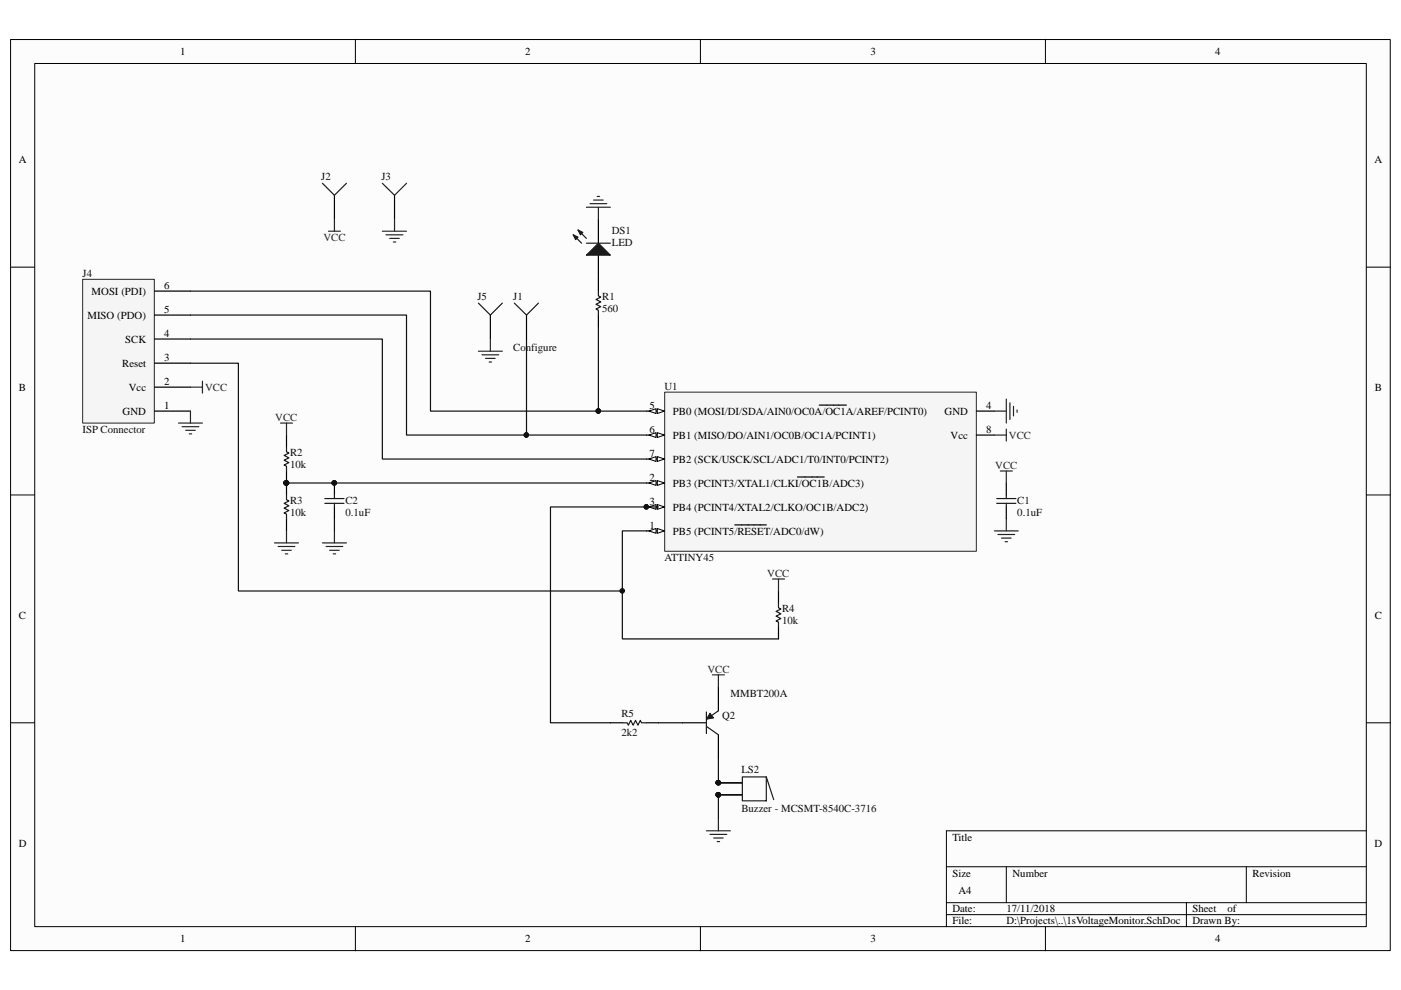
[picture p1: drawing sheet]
<svg xmlns="http://www.w3.org/2000/svg" width="297mm" height="210mm" viewBox="0 0 297 210" stroke-linecap="round" stroke-linejoin="round" font-family="sans-serif">
<path d="M2.3 8.4h292.5v193.1h-292.5z" fill="#fcfcfc"/>
<path d="M2.2 8.4h292.6v193.1h-292.6z" fill="none" stroke="#000" stroke-width=".21"/>
<path d="M7.4 13.5h282.3v183h-282.3z" fill="#fcfcfc"/>
<g fill="none" stroke="#000" stroke-width=".21">
<path d="M7.4 13.5h282.3v183h-282.3zM75.3 8.3v5.1M148.5 8.3v5.1M221.7 8.3v5.1M2.2 56.6h5.1M289.7 56.6h5.1M2.2 104.9h5.1M289.7 104.9h5.1M2.2 153.2h5.1M289.7 153.2h5.1M289.7 176.1h-89v20.4M75.3 196.5v5.1"/>
<path d="M148.5 196.5v5.1M200.7 183.8h89M200.7 191.4h89M200.7 193.9h89M213.4 183.8v7.6M221.7 196.5v5.1M251.5 191.4v5.1M264.2 183.8v7.6"/>
</g>
<path d="M141 83.2h66v33.7h-66z" fill="#f5f5f5"/>
<path d="M140.9 83.1h66.1v33.8h-66.1z" fill="none" stroke="#262626" stroke-width=".21"/>
<path d="M137.1 112.6h3.8" fill="none" stroke="#000" stroke-width=".25"/>
<path d="M139.4 112.1l1.5 .5-1.5 .5z" fill="#fcfcfc"/>
<path d="M139.4 112.1l1.5 .5-1.5 .5z" fill="none" stroke="#000" stroke-width=".21"/>
<path d="M137.6 112.6l1.5-.5v1z" fill="#fcfcfc"/>
<path d="M137.6 112.6l1.5-.5v1z" fill="none" stroke="#000" stroke-width=".21"/>
<path d="M137.1 102.4h3.8M155.8 111.3h6.7" fill="none" stroke="#000" stroke-width=".25"/>
<path d="M139.4 101.9l1.5 .5-1.5 .5z" fill="#fcfcfc"/>
<path d="M139.4 101.9l1.5 .5-1.5 .5z" fill="none" stroke="#000" stroke-width=".21"/>
<path d="M137.6 102.4l1.5-.5v1z" fill="#fcfcfc"/>
<path d="M137.6 102.4l1.5-.5v1z" fill="none" stroke="#000" stroke-width=".21"/>
<path d="M137.1 107.5h3.8M169.1 101.1h5.6" fill="none" stroke="#000" stroke-width=".25"/>
<path d="M139.4 107l1.5 .5-1.5 .5z" fill="#fcfcfc"/>
<path d="M139.4 107l1.5 .5-1.5 .5z" fill="none" stroke="#000" stroke-width=".21"/>
<path d="M137.6 107.5l1.5-.5v1z" fill="#fcfcfc"/>
<path d="M137.6 107.5l1.5-.5v1z" fill="none" stroke="#000" stroke-width=".21"/>
<circle cx="137" cy="107.5" r=".48" fill="#0e0e0e"/>
<circle cx="137" cy="107.5" r=".48" fill="none" stroke="#0e0e0e" stroke-width=".21"/>
<path d="M137.1 97.3h3.8M207 87.2h3.8M207 92.2h3.8" fill="none" stroke="#000" stroke-width=".25"/>
<path d="M139.4 96.8l1.5 .5-1.5 .5z" fill="#fcfcfc"/>
<path d="M139.4 96.8l1.5 .5-1.5 .5z" fill="none" stroke="#000" stroke-width=".21"/>
<path d="M137.6 97.3l1.5-.5v1z" fill="#fcfcfc"/>
<path d="M137.6 97.3l1.5-.5v1z" fill="none" stroke="#000" stroke-width=".21"/>
<path d="M137.1 92.2h3.8" fill="none" stroke="#000" stroke-width=".25"/>
<path d="M139.4 91.7l1.5 .5-1.5 .6z" fill="#fcfcfc"/>
<path d="M139.4 91.7l1.5 .5-1.5 .6z" fill="none" stroke="#000" stroke-width=".21"/>
<path d="M137.6 92.2l1.5-.5v1.1z" fill="#fcfcfc"/>
<path d="M137.6 92.2l1.5-.5v1.1z" fill="none" stroke="#000" stroke-width=".21"/>
<path d="M137.1 87.2h3.8" fill="none" stroke="#000" stroke-width=".25"/>
<path d="M139.4 86.7l1.5 .5-1.5 .5z" fill="#fcfcfc"/>
<path d="M139.4 86.7l1.5 .5-1.5 .5z" fill="none" stroke="#000" stroke-width=".21"/>
<path d="M137.6 87.2l1.5-.5v1z" fill="#fcfcfc"/>
<path d="M137.6 87.2l1.5-.5v1z" fill="none" stroke="#000" stroke-width=".21"/>
<path d="M173.7 85.9h5.7" fill="none" stroke="#000" stroke-width=".25"/>
<circle cx="137" cy="107.5" r=".48" fill="#0e0e0e"/>
<circle cx="137" cy="107.5" r=".48" fill="none" stroke="#0e0e0e" stroke-width=".21"/>
<path d="M60.7 92.2v2.6M60.7 99.9v2.5" fill="none" stroke="#000" stroke-width=".25"/>
<circle cx="60.7" cy="102.4" r=".5" fill="#0e0e0e"/>
<circle cx="60.7" cy="102.4" r=".5" fill="none" stroke="#0e0e0e" stroke-width=".21"/>
<path d="M60.7 94.8v1l.6 .3-1.1 .5 1.1 .5-1.1 .5 1.1 .5-1.1 .5 .5 .2v1.1" fill="none" stroke="#1c1c1c" stroke-width=".25"/>
<circle cx="60.7" cy="102.4" r=".5" fill="#0e0e0e"/>
<circle cx="60.7" cy="102.4" r=".5" fill="none" stroke="#0e0e0e" stroke-width=".21"/>
<path d="M60.7 102.4v2.5" fill="none" stroke="#000" stroke-width=".25"/>
<circle cx="60.7" cy="102.4" r=".5" fill="#0e0e0e"/>
<circle cx="60.7" cy="102.4" r=".5" fill="none" stroke="#0e0e0e" stroke-width=".21"/>
<path d="M60.7 110v2.6" fill="none" stroke="#000" stroke-width=".25"/>
<path d="M60.7 104.9v1.1l.6 .2-1.1 .5 1.1 .5-1.1 .5 1.1 .5-1.1 .6 .5 .2v1" fill="none" stroke="#1c1c1c" stroke-width=".25"/>
<circle cx="60.7" cy="102.4" r=".5" fill="#0e0e0e"/>
<circle cx="60.7" cy="102.4" r=".5" fill="none" stroke="#0e0e0e" stroke-width=".21"/>
<path d="M126.9 46.5v15.2M126.9 66.8v2.5" fill="none" stroke="#000" stroke-width=".25"/>
<path d="M126.9 61.7v1l.5 .3-1 .5 1 .5-1 .5 1 .5-1 .5 .5 .3v1" fill="none" stroke="#1c1c1c" stroke-width=".25"/>
<path d="M124.3 54.1l2.6-2.5 2.5 2.5z" fill="#1c1c1c"/>
<path d="M121.5 49.8l1.8 1.8M122.6 48.8l1.7 1.7M124.3 54.1l2.6-2.5 2.5 2.5z" fill="none" stroke="#1c1c1c" stroke-width=".25"/>
<path d="M122.6 48.8l1 .5-.5 .5z" fill="#1c1c1c"/>
<path d="M122.6 48.8l1 .5-.5 .5z" fill="none" stroke="#1c1c1c" stroke-width=".25"/>
<path d="M121.5 49.8l1.1 .5-.6 .5z" fill="#1c1c1c"/>
<path d="M121.5 49.8l1.1 .5-.6 .5zM124.3 51.6h5.1" fill="none" stroke="#1c1c1c" stroke-width=".25"/>
<g fill="none" stroke="#262626" stroke-width=".25">
<path d="M124.3 43.9h5.1M125.1 43.2h3.5M125.9 42.4h2M126.6 41.7h.5M126.9 43.9v2.6M59.5 89.7h2.5M60.7 89.7v2.5M210.8 87.2h2.6M210.8 92.2h2.6M213.4 84.6v5.1M213.4 91v2.5M214.1 85.4v3.5"/>
<path d="M214.9 86.1v2.1M215.6 86.9v.5M58.2 115.1h5.1M59 115.9h3.5M59.7 116.7h2.1M60.5 117.4h.5M60.7 112.6v2.5"/>
</g>
<path d="M70.9 102.4v2.5M70.9 107.5v2.5" fill="none" stroke="#000" stroke-width=".25"/>
<circle cx="70.9" cy="102.4" r=".49" fill="#0e0e0e"/>
<circle cx="70.9" cy="102.4" r=".49" fill="none" stroke="#0e0e0e" stroke-width=".21"/>
<path d="M68.9 105.7h4M68.9 106.7h4M70.9 104.9v.8M70.9 106.7v.8" fill="none" stroke="#1c1c1c" stroke-width=".25"/>
<circle cx="70.9" cy="102.4" r=".49" fill="#0e0e0e"/>
<circle cx="70.9" cy="102.4" r=".49" fill="none" stroke="#0e0e0e" stroke-width=".21"/>
<path d="M213.4 102.4v2.5M213.4 107.5v2.5M165.1 125.3v2.5M165.1 132.9v2.6" fill="none" stroke="#000" stroke-width=".25"/>
<path d="M211.3 105.7h4.1M211.3 106.7h4.1M213.4 104.9v.8M213.4 106.7v.8M165.1 127.8v1.1l.5 .2-1.1 .5 1.1 .5-1.1 .5 1.1 .5-1.1 .6 .6 .2v1" fill="none" stroke="#1c1c1c" stroke-width=".25"/>
<g fill="none" stroke="#262626" stroke-width=".25">
<path d="M212.1 99.9h2.5M213.4 99.9v2.5M68.4 115.1h5M69.1 115.9h3.6M69.9 116.7h2M70.7 117.4h.5M70.9 112.6v2.5M210.8 112.6h5.1M211.6 113.3h3.5M212.3 114.1h2.1M213.1 114.9h.5M213.4 110v2.6"/>
<path d="M163.8 122.8h2.5M165.1 122.8v2.5"/>
</g>
<path d="M60.7 102.4h76.4M70.9 110v2.6M137.1 112.6h-5.2v22.9h33.2" fill="none" stroke="#0e0e0e" stroke-width=".25"/>
<circle cx="60.7" cy="102.4" r=".5" fill="#0e0e0e"/>
<circle cx="60.7" cy="102.4" r=".5" fill="none" stroke="#0e0e0e" stroke-width=".21"/>
<path d="M126.9 69.3v17.9h10.2" fill="none" stroke="#0e0e0e" stroke-width=".25"/>
<circle cx="126.9" cy="87.1" r=".48" fill="#0e0e0e"/>
<circle cx="126.9" cy="87.1" r=".48" fill="none" stroke="#0e0e0e" stroke-width=".21"/>
<path d="M111.6 71.9v20.3h25.5" fill="none" stroke="#0e0e0e" stroke-width=".25"/>
<circle cx="111.6" cy="92.2" r=".48" fill="#0e0e0e"/>
<circle cx="111.6" cy="92.2" r=".48" fill="none" stroke="#0e0e0e" stroke-width=".21"/>
<path d="M139.6 107.5h-22.9v45.7h12.7" fill="none" stroke="#0e0e0e" stroke-width=".25"/>
<path d="M70.9 41.4v5.1M83.6 41.4v5.1M111.6 66.8v5.1" fill="none" stroke="#000" stroke-width=".25"/>
<path d="M68.4 38.9l2.5 2.5 2.5-2.5M81.1 38.9l2.5 2.5 2.6-2.5M109 64.3l2.6 2.5 2.6-2.5" fill="none" stroke="#1c1c1c" stroke-width=".25"/>
<path d="M69.6 49h2.6M70.9 46.5v2.5M81.1 49h5.1M81.8 49.8h3.6M82.6 50.5h2.1M83.4 51.3h.5M83.6 46.5v2.5" fill="none" stroke="#262626" stroke-width=".25"/>
<path d="M17.6 59.3h15.1v30.4h-15.1z" fill="#f5f5f5"/>
<path d="M17.5 59.2h15.2v30.5h-15.2z" fill="none" stroke="#262626" stroke-width=".21"/>
<path d="M32.8 77h7.6M32.8 71.9h7.6M32.8 66.8h7.6M32.8 61.7h7.6M32.8 87.2h7.6M32.8 82.1h7.6" fill="none" stroke="#000" stroke-width=".25"/>
<path d="M37.8 89.7h5.1M38.6 90.5h3.6M39.4 91.2h2M40.1 92h.5M40.4 82.1h2.5M40.4 87.2v2.5M42.9 80.8v2.6" fill="none" stroke="#262626" stroke-width=".25"/>
<path d="M40.4 77h10.1v48.3h81.4" fill="none" stroke="#0e0e0e" stroke-width=".25"/>
<circle cx="131.9" cy="125.3" r=".48" fill="#0e0e0e"/>
<circle cx="131.9" cy="125.3" r=".48" fill="none" stroke="#0e0e0e" stroke-width=".21"/>
<path d="M40.4 61.7h50.9v25.5h35.6" fill="none" stroke="#0e0e0e" stroke-width=".25"/>
<circle cx="126.9" cy="87.1" r=".48" fill="#0e0e0e"/>
<circle cx="126.9" cy="87.1" r=".48" fill="none" stroke="#0e0e0e" stroke-width=".21"/>
<path d="M40.4 66.8h45.8v25.4h25.4" fill="none" stroke="#0e0e0e" stroke-width=".25"/>
<circle cx="111.6" cy="92.2" r=".48" fill="#0e0e0e"/>
<circle cx="111.6" cy="92.2" r=".48" fill="none" stroke="#0e0e0e" stroke-width=".21"/>
<path d="M40.4 71.9h40.7v25.4h56" fill="none" stroke="#0e0e0e" stroke-width=".25"/>
<path d="M144.7 153.2h5.1M152.3 145.6v5.1M152.3 155.8v5.1" fill="none" stroke="#000" stroke-width=".25"/>
<path d="M149.8 154l2.5 1.8M149.8 151v4.5M152.3 150.7l-2.5 1.8" fill="none" stroke="#1c1c1c" stroke-width=".25"/>
<path d="M150.5 151.2l.8 1-1.5 .3z" fill="#1c1c1c"/>
<path d="M150.5 151.2l.8 1-1.5 .3z" fill="none" stroke="#1c1c1c" stroke-width=".21"/>
<path d="M129.4 153.2h2.5M137.1 153.2h2.5M152.3 166h5.1" fill="none" stroke="#000" stroke-width=".25"/>
<path d="M131.9 153.2h1.1l.2 .6 .5-1.1 .5 1.1 .5-1.1 .6 1.1 .5-1.1 .2 .5h1.1" fill="none" stroke="#1c1c1c" stroke-width=".25"/>
<path d="M151 143.1h2.6M152.3 143.1v2.5" fill="none" stroke="#262626" stroke-width=".25"/>
<circle cx="152.3" cy="165.9" r=".48" fill="#0e0e0e"/>
<circle cx="152.3" cy="165.9" r=".48" fill="none" stroke="#0e0e0e" stroke-width=".21"/>
<path d="M152.3 166h5.1" fill="none" stroke="#000" stroke-width=".25"/>
<circle cx="152.3" cy="165.9" r=".48" fill="#0e0e0e"/>
<circle cx="152.3" cy="165.9" r=".48" fill="none" stroke="#0e0e0e" stroke-width=".21"/>
<path d="M152.3 168.5h5.1" fill="none" stroke="#000" stroke-width=".25"/>
<circle cx="152.3" cy="168.5" r=".49" fill="#0e0e0e"/>
<circle cx="152.3" cy="168.5" r=".49" fill="none" stroke="#0e0e0e" stroke-width=".21"/>
<path d="M152.3 168.5h5.1" fill="none" stroke="#000" stroke-width=".25"/>
<circle cx="152.3" cy="168.5" r=".49" fill="#0e0e0e"/>
<circle cx="152.3" cy="168.5" r=".49" fill="none" stroke="#0e0e0e" stroke-width=".21"/>
<path d="M157.4 164.7h5.1v5.1h-5.1zM162.5 164.7l1.5 4.8" fill="none" stroke="#1c1c1c" stroke-width=".25"/>
<circle cx="152.3" cy="165.9" r=".48" fill="#0e0e0e"/>
<circle cx="152.3" cy="165.9" r=".48" fill="none" stroke="#0e0e0e" stroke-width=".21"/>
<circle cx="152.3" cy="165.9" r=".48" fill="#0e0e0e"/>
<circle cx="152.3" cy="165.9" r=".48" fill="none" stroke="#0e0e0e" stroke-width=".21"/>
<circle cx="152.3" cy="168.5" r=".49" fill="#0e0e0e"/>
<circle cx="152.3" cy="168.5" r=".49" fill="none" stroke="#0e0e0e" stroke-width=".21"/>
<circle cx="152.3" cy="168.5" r=".49" fill="#0e0e0e"/>
<circle cx="152.3" cy="168.5" r=".49" fill="none" stroke="#0e0e0e" stroke-width=".21"/>
<path d="M152.3 168.5v5.1" fill="none" stroke="#0e0e0e" stroke-width=".25"/>
<circle cx="152.3" cy="168.5" r=".49" fill="#0e0e0e"/>
<circle cx="152.3" cy="168.5" r=".49" fill="none" stroke="#0e0e0e" stroke-width=".21"/>
<path d="M149.8 176.1h5.1M150.5 176.9h3.6M151.3 177.7h2M152.1 178.4h.5M152.3 173.6v2.5" fill="none" stroke="#262626" stroke-width=".25"/>
<path d="M152.3 160.9v5.1" fill="none" stroke="#0e0e0e" stroke-width=".25"/>
<circle cx="152.3" cy="165.9" r=".48" fill="#0e0e0e"/>
<circle cx="152.3" cy="165.9" r=".48" fill="none" stroke="#0e0e0e" stroke-width=".21"/>
<path d="M139.6 153.2h5.1" fill="none" stroke="#0e0e0e" stroke-width=".25"/>
<path d="M104 66.8v5.1" fill="none" stroke="#000" stroke-width=".25"/>
<path d="M101.4 64.3l2.6 2.5 2.5-2.5" fill="none" stroke="#1c1c1c" stroke-width=".25"/>
<path d="M101.4 74.5h5.1M102.2 75.2h3.5M103 76h2M103.7 76.8h.5M104 71.9v2.6" fill="none" stroke="#262626" stroke-width=".25"/>
<g font-size="2.3">
<text x="38.2" y="11.7">1</text>
<text x="111.4" y="11.7">2</text>
<text x="184.5" y="11.7">3</text>
<text x="257.6" y="11.7">4</text>
<text x="4" y="34.5">A</text>
<text x="291.4" y="34.5">A</text>
<text x="19.4" y="62.5">MOSI (PDI)</text>
<text x="34.8" y="61.3">6</text>
<text x="18.5" y="67.6">MISO (PDO)</text>
<text x="34.8" y="71.4">4</text>
<text x="34.8" y="66.3">5</text>
<text x="25.9" y="77.8">Reset</text>
<text x="26.5" y="72.7">SCK</text>
<text x="34.8" y="76.5">3</text>
<text x="4" y="82.8">B</text>
<text x="27.3" y="82.8">Vcc</text>
<text x="34.8" y="81.6">2</text>
<text x="291.5" y="82.8">B</text>
<text x="26" y="88">GND</text>
<text x="34.8" y="86.7">1</text>
<text x="137.7" y="86.7">5</text>
<text x="142.7" y="88">PB0 (MOSI/DI/SDA/AIN0/OC0A/OC1A/AREF/PCINT0)</text>
<text x="200.3" y="88">GND</text>
<text x="209.1" y="86.7">4</text>
<text x="137.7" y="91.8">6</text>
<text x="142.7" y="93">PB1 (MISO/DO/AIN1/OC0B/OC1A/PCINT1)</text>
<text x="201.5" y="93">Vcc</text>
<text x="209.1" y="91.8">8</text>
<text x="137.7" y="101.9">2</text>
<text x="137.7" y="96.9">7</text>
<text x="142.7" y="98.1">PB2 (SCK/USCK/SCL/ADC1/T0/INT0/PCINT2)</text>
<text x="137.7" y="107">3</text>
<text x="142.7" y="103.2">PB3 (PCINT3/XTAL1/CLKI/OC1B/ADC3)</text>
<text x="137.7" y="112.1">1</text>
<text x="142.7" y="113.4">PB5 (PCINT5/RESET/ADC0/dW)</text>
<text x="142.7" y="108.3">PB4 (PCINT4/XTAL2/CLKO/OC1B/ADC2)</text>
<text x="4" y="131.2">C</text>
<text x="291.5" y="131.2">C</text>
<text x="4" y="179.5">D</text>
<text x="201.9" y="178.2">Title</text>
<text x="291.4" y="179.5">D</text>
<text x="201.9" y="185.8">Size</text>
<text x="214.7" y="185.8">Number</text>
<text x="265.6" y="185.8">Revision</text>
<text x="203.2" y="189.7">A4</text>
<text x="201.9" y="193.5">Date:</text>
<text x="201.9" y="196">File:</text>
<text x="213.4" y="196">D:\Projects\..\1sVoltageMonitor.SchDoc</text>
<text x="213.4" y="193.5">17/11/2018</text>
<text x="252.8" y="193.5">Sheet</text>
<text x="252.8" y="196">Drawn By:</text>
<text x="260.3" y="193.5">of</text>
<text x="38.2" y="199.8">1</text>
<text x="111.4" y="199.8">2</text>
<text x="184.5" y="199.8">3</text>
<text x="257.6" y="199.8">4</text>
</g>
<g font-size="2.3" fill="#0e0e0e">
<text x="68.1" y="38.1">J2</text>
<text x="80.9" y="38.1">J3</text>
<text x="129.7" y="49.6">DS1</text>
<text x="129.7" y="52.1">LED</text>
<text x="17.5" y="58.7">J4</text>
<text x="101.2" y="63.5">J5</text>
<text x="108.8" y="63.5">J1</text>
<text x="127.7" y="63.5">R1</text>
<text x="127.7" y="66.1">560</text>
<text x="108.8" y="74.5">Configure</text>
<text x="140.9" y="82.6">U1</text>
<text x="17.5" y="91.8">ISP Connector</text>
<text x="61.5" y="99.1">10k</text>
<text x="61.5" y="96.6">R2</text>
<text x="61.5" y="106.8">R3</text>
<text x="73.2" y="106.8">C2</text>
<text x="215.7" y="106.8">C1</text>
<text x="61.5" y="109.3">10k</text>
<text x="73.2" y="109.3">0.1uF</text>
<text x="215.7" y="109.3">0.1uF</text>
<text x="140.9" y="119">ATTINY45</text>
<text x="165.8" y="129.7">R4</text>
<text x="165.8" y="132.2">10k</text>
<text x="154.9" y="147.7">MMBT200A</text>
<text x="131.7" y="152">R5</text>
<text x="153.1" y="152.5">Q2</text>
<text x="131.7" y="156.1">2k2</text>
<text x="157.2" y="164">LS2</text>
<text x="157.2" y="172.1">Buzzer - MCSMT-8540C-3716</text>
</g>
<g font-size="2.3" fill="#262626">
<text x="68.6" y="51.1">VCC</text>
<text x="43.5" y="82.8">VCC</text>
<text x="58.4" y="89.2">VCC</text>
<text x="213.9" y="93">VCC</text>
<text x="211" y="99.4">VCC</text>
<text x="162.7" y="122.3">VCC</text>
<text x="150" y="142.6">VCC</text>
</g>
</svg>
